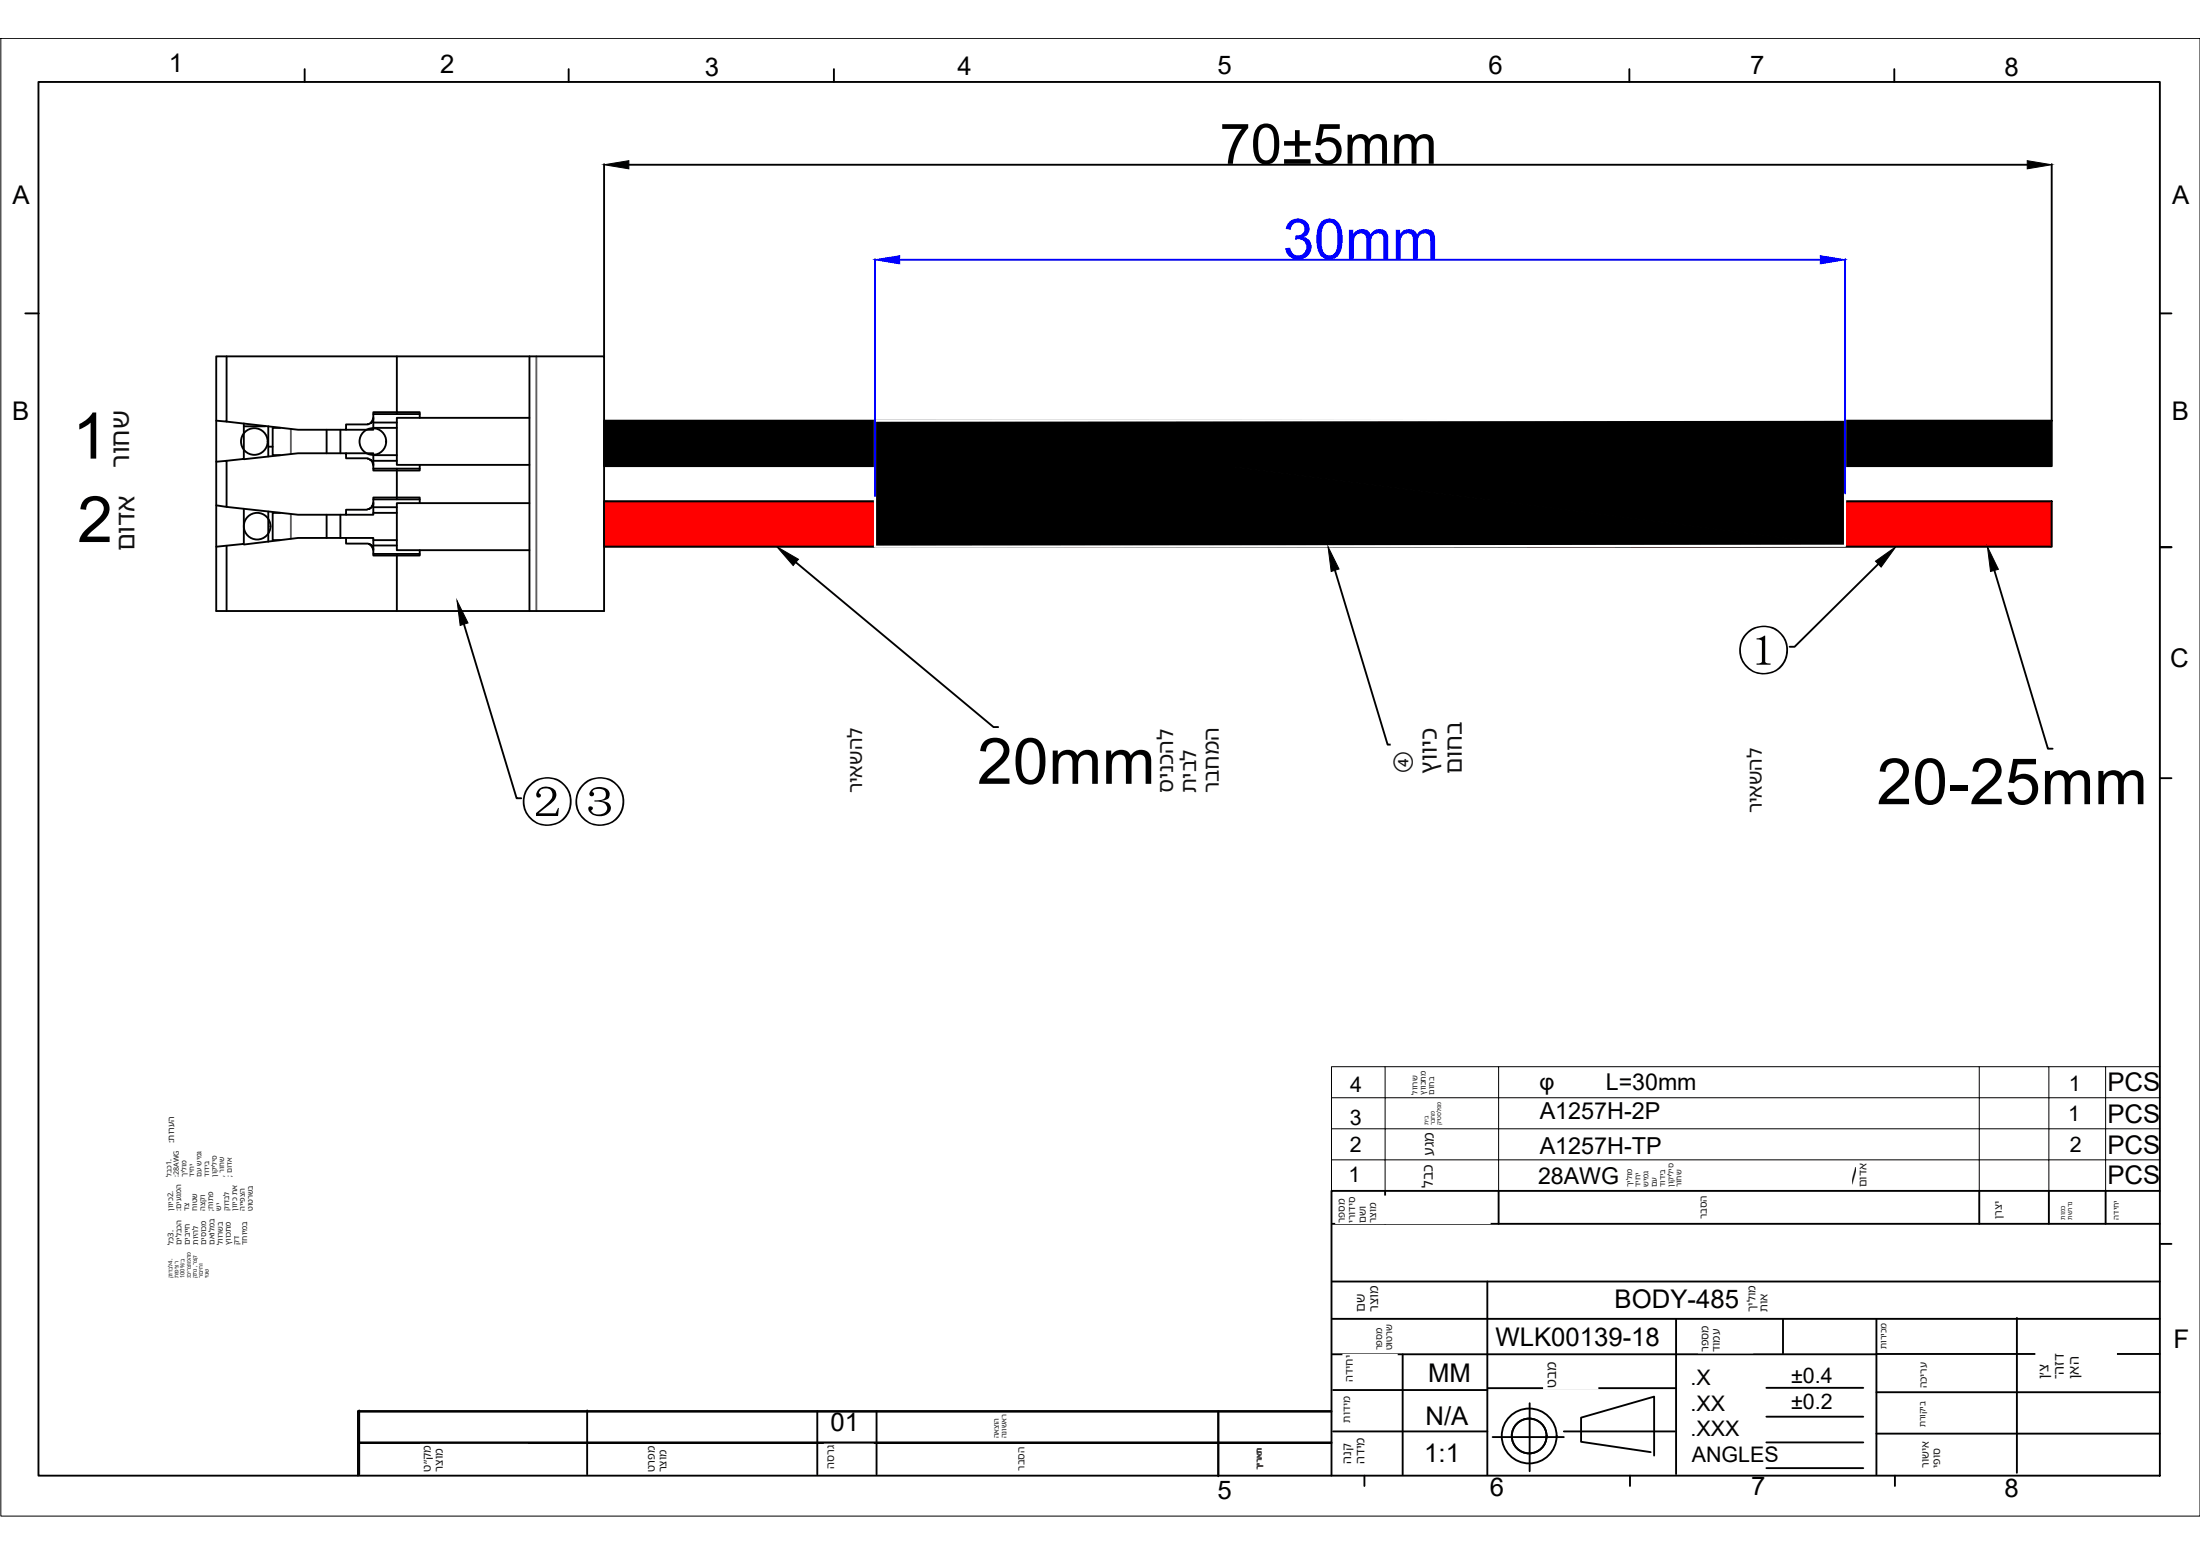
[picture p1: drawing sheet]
<svg xmlns="http://www.w3.org/2000/svg" width="297mm" height="210mm" viewBox="0 0 297 210" stroke-linecap="round" stroke-linejoin="round" font-family="sans-serif">
<!-- layer: 0 -->
<g fill="none" stroke="#000" stroke-width=".25">
<path d="M5.2 11.1h286.4v188.1h-286.4zM41.1 9.3v1.8M76.8 9.3v1.8M112.6 9.3v1.8M220 9.3v1.8M255.8 9.3v1.8M81.6 22.2v25.9M84.9 22.2h188.8M277 22.2v34.5M3.4 42.3h1.8M29.2 48.1h52.4v34.4h-52.4zM30.6 48.1v8.8l-1.4-.1"/>
<path d="M32.9 57.2v4.7l-2.3 .3M32.9 57.5h2.9M36.2 57.5v4.1M37.8 57.8h-1v3.6h1M44.1 58v3.2M46 58v3.2M50.4 56.4v1.6h-3.7M50.4 55.9h6.3M50.4 57h3.2M50.4 57.8h3.2M53.6 48.1v7.5h3.1v.8M53.6 55.9v-.3h-3.2v.9a.87 .87 0 0 1-.9 .8h-2.8v.7h-6.5l-9.6-1.1"/>
<path d="M71.5 56.4h-17.9v6.4h17.9M71.5 48.1v34.4M81.6 56.8h195.4v6.1h-195.4zM291.6 42.3h1.6M29.2 62.3l1.4-.1v6.2l-1.4-.2M30.6 73.7v8.8M32.9 73.5l7.3-.9h6.5v.8h3a.89 .89 0 0 1 .7 .9v.7h3.2v-.2M32.9 68.7v4.7l-3.7 .4M32.9 62l7.3-.8h6.5v.7h3a.8 .8 0 0 1 .7 .9M36.2 60.3h.6M36.2 69.1v4M37.8 69.2h-1v3.7h1"/>
<path d="M44.1 69.5v3.1M46 69.5v3.1M46.7 61.2h3.7v2.3h6.3v-.7M46.7 72.6h3.7v1.7M50.4 67.8v1.7h-3.7M50.4 63.3h6.3M50.4 61.4h3.2M50.4 62.2h3.2M50.4 74.8h6.3M50.4 67.4h6.3M50.4 68.5h3.2M50.4 72.9h3.2"/>
<path d="M50.4 69.2h3.2M50.4 73.6h3.2M53.6 63.3v4.1M56.7 67.9v-.7h-6.3v.9l-.1 .1a.96 .96 0 0 1-.8 .6h-2.8v.7h-6.5l-9.6-1.1M56.7 74.3v.7h-3.1v7.5M71.5 67.9h-17.9v6.4h17.9M81.6 67.7h195.4v6.1h-195.4zM107.5 75.9l26.6 22.2h.7M180.2 77l7.2 23.5h.6M253.6 76.1l-11.3 11.2h-.7M269.3 77l7.2 24.1h.6M291.6 73.8h1.6"/>
<path d="M291.6 73.9h1.6M62.6 84.3l7.2 23.5h.6M291.6 105h1.6M179.9 178h111.7M179.9 173h111.7M179.9 165.2h111.7M187 160.8v4.4M200.8 173v26.1M202.3 160.8v4.4M226.3 178v21M240.7 178v4.7M253.4 178v21.1"/>
<path d="M267.2 160.8v4.4M272.3 177.9v20.9M276.6 160.8v4.4M284.3 160.8v4.4M291.6 160.8h-111.8v38.4M291.6 167.9h1.6M48.3 190.5h131.5M48.5 194.7h131.3M48.5 194.8h131.3M48.5 190.4v8.6M79.3 190.4v8.6M110.3 190.5v8.5"/>
<path d="M118.3 190.5v8.5M164.5 190.5v8.8M179.8 190.6h-131.5v8.6M179.9 182.8h73.5M180 187.6h20.8M180 193.2h20.8M184.2 199.2v1.4M189.4 182.8v16.3M200.9 187.4h25.4M201.5 194h9.6M206.5 189.4v9.2M211.1 193.2h15"/>
<path d="M220.1 199.2v1.4M222.9 196l-9.4-1.4v-3.2l9.8-2.9v8M238.5 187.3h13.1M238.5 191.2h13.1M238.5 194.7h13.1M238.5 198.2h13.1M253.4 182.8h38.2M253.4 187.9h38.2M253.4 193.5h38.2M255.8 199.2v1.4M285.3 182.8h.1"/>
<circle cx="34.3" cy="59.6" r="1.8"/>
<circle cx="50.3" cy="59.6" r="1.8"/>
<circle cx="34.7" cy="71" r="1.8"/>
<circle cx="206.5" cy="193.8" r="3.7"/>
<circle cx="206.5" cy="193.8" r="2.35"/>
</g>
<!-- layer: DIM -->
<path d="M.1 5.2h296.9v199.5h-296.9z" fill="none" stroke="#000" stroke-width=".14"/>
<!-- layer: 0 -->
<path d="M179.8 148.2v-4.2h7.2v4.2h-7.2v4.2M187 144h15.3v4.2h-15.3v4.2h-7.2v4.2M202.3 144h64.9v4.2h-64.9v4.2h-15.3v4.2h15.3v4.2M267.2 144h9.4v4.2h-9.4v4.2h-64.9v4.2h64.9v4.2M276.6 144h7.7v4.2h-7.7v4.2h-9.4v4.2h9.4v4.2M284.3 144h7.3M291.6 148.2h-7.3v4.2h-7.7v4.2h7.7v4.2M291.6 152.4h-7.3v4.2h7.3M179.8 160.8v-4.2h7.2v4.2" fill="none" stroke="#000" stroke-width=".14"/>
<g fill="#000" stroke="#000" stroke-width=".14">
<path d="M81.6 22.2l3.3-.5v1.1zM273.7 21.7l3.3 .5-3.3 .6zM118.1 56.8h131v16.9zM118.1 56.8l131-.1v.1zM104.9 73.8l2.9 1.7-.7 .8zM179.3 73.8l1.5 3-1.1 .3zM253.2 75.7l2.8-1.9-2 2.8zM268.3 73.8l1.5 3-1 .3zM61.7 81.1l1.5 3-1.1 .3z"/>
<path d="M118.1 56.8v16.9h131zM118.1 73.7h131l-131 .1z"/>
<path d="M81.6 56.8l195.4 6.1v-6.1zM81.6 56.8l195.4 6.1h-195.4z"/>
</g>
<path d="M81.6 67.7l195.4 6.1v-6.1zM81.6 67.7l195.4 6.1h-195.4z" fill="#f00" stroke="#f00" stroke-width=".14"/>
<path d="M118.1 56.8l131-.1v17l-131 .1z" fill="none" stroke="#fff" stroke-width=".3"/>
<path d="M118.1 35v31.9M121.5 35.1h124.3M249.1 35v31.6" fill="none" stroke="#00f" stroke-width=".25"/>
<g fill="#00f" stroke="#00f" stroke-width=".14">
<path d="M118.1 35.1l3.4-.6v1.1z"/>
<path d="M245.8 34.5l3.3 .6-3.3 .5z"/>
</g>
<path d="M39.3 57.9v3.3M72.4 48.1v34.4M39.3 69.4v3.3" fill="none" stroke="#5f5f5f" stroke-width=".25"/>
<g fill="#fff" stroke="#fff" stroke-width=".35">
<path d="M180.5 161.6h20.6v3.5h-20.6z"/>
<path d="M278.1 162.2h5v2.5h-5z"/>
<path d="M285.2 162.1h5.1v2.5h-5.1z"/>
<path d="M182.8 173.5h14.2v3.5h-14.2z"/>
<path d="M185.6 178.7h7.1v3.6h-7.1z"/>
<path d="M181.4 182.9h7.1v3.6h-7.1z"/>
<path d="M181.1 188.5h7.1v3.5h-7.1z"/>
<path d="M181 194h7.2v3.6h-7.2z"/>
<path d="M208.5 183.8h7.1v3.6h-7.1z"/>
<path d="M229.4 179h7.1v3.5h-7.1z"/>
<path d="M253.7 178.6h12.5v3.5h-12.5z"/>
<path d="M259 189.1h7.1v3.6h-7.1z"/>
<path d="M259.2 194.6h7.1v3.5h-7.1z"/>
<path d="M259 183.9h7.1v3.5h-7.1z"/>
<path d="M269.1 162.1h6.2v2.5h-6.2z"/>
<path d="M169.4 195.5h6v2.9h-6z"/>
<path d="M275 182.6h10.7v3.6h-10.7z"/>
<path d="M56.9 195.1h14.2v3.5h-14.2z"/>
<path d="M111.4 195h6.4v3.2h-6.4z"/>
<path d="M137.2 195.3h6.4v3.2h-6.4z"/>
<path d="M169.4 195.4h6v2.9h-6z"/>
<path d="M134 190.9h12.8v3.2h-12.8z"/>
<path d="M87.2 195.2h14.2v3.6h-14.2z"/>
<path d="M229.3 161.3h6.4v3.2h-6.4z"/>
<path d="M191.8 157.1h6.4v3.2h-6.4z"/>
<path d="M192 152.8h6.4v3.2h-6.4z"/>
<path d="M192.2 148.7h6.4v3.2h-6.4z"/>
<path d="M190.5 144.5h9.6v3.2h-9.6z"/>
<path d="M235.8 173.5h10.7v3.6h-10.7z"/>
<path d="M219.5 157h30.4v3.2h-30.4z"/>
<path d="M250.8 157h3.2v3.2h-3.2z"/>
<path d="M22.5 150.7h10.7v3.6h-10.7z"/>
<path d="M22.3 155.3h65.8v3.5h-65.8z"/>
<path d="M22.5 159.9h42.7v3.5h-42.7z"/>
<path d="M22.5 164.5h53.4v3.5h-53.4z"/>
<path d="M22.6 169h74.7v3.6h-74.7z"/>
<path d="M14.5 54.3h8.9v8.9h-8.9z"/>
<path d="M15.3 65.6h8.8v8.8h-8.8z"/>
<path d="M187.9 97.4h24.9v7.1h-24.9z"/>
<path d="M235.7 100.9h17.7v8.9h-17.7z"/>
<path d="M114.2 98.2h17.7v8.9h-17.7z"/>
<path d="M156 98.2h17.7v8.9h-17.7z"/>
</g>
<g font-size="8.7">
<text x="9.8" y="61.9">1</text>
<text x="10.4" y="73.2">2</text>
<text x="131.9" y="105.8">20mm</text>
<text x="253.4" y="108.6">20-25mm</text>
</g>
<text font-size="7.6" x="164.7" y="22.1">70±5mm</text>
<text font-size="7.6" fill="#00f" x="173.2" y="34.9">30mm</text>
<g font-size="7.1">
<text x="234.6" y="90.3">①</text>
<text x="70.3" y="110.8">②③</text>
</g>
<g font-size="3.5">
<text x="22.8" y="9.7">1</text>
<text x="59.4" y="9.8">2</text>
<text x="95.2" y="10.3">3</text>
<text x="129.3" y="10.1">4</text>
<text x="164.4" y="10">5</text>
<text x="201" y="10">6</text>
<text x="236.3" y="10">7</text>
<text x="270.6" y="10.2">8</text>
<text x="1.7" y="27.6">A</text>
<text x="293.3" y="27.6">A</text>
<text x="1.6" y="56.7">B</text>
<text x="293.2" y="56.7">B</text>
<text x="293" y="90.1">C</text>
<text x="284.6" y="147.3">PCS</text>
<text x="284.6" y="151.7">PCS</text>
<text x="284.6" y="155.8">PCS</text>
<text x="284.6" y="159.8">PCS</text>
<text x="218" y="176.6">BODY-485</text>
<text x="201.9" y="181.6">WLK00139-18</text>
<text x="293.4" y="182">F</text>
<text x="192.8" y="186.6">MM</text>
<text x="112.1" y="193.2">01</text>
<text x="192.3" y="197.3">1:1</text>
<text x="192.5" y="192.3">N/A</text>
<text x="164.4" y="202.4">5</text>
<text x="201.2" y="202">6</text>
<text x="236.5" y="201.8">7</text>
<text x="270.6" y="202.1">8</text>
</g>
<g font-size="3.5" fill="#111">
<text x="17.5" y="63.2" transform="rotate(-90 17.5 63.2)">רוחש</text>
<text x="18.2" y="74.4" transform="rotate(-90 18.2 74.4)">םודא</text>
</g>
<g font-size="3.2" fill="#111">
<text x="190.6" y="104.5" transform="rotate(-90 190.6 104.5)">4</text>
<text x="194" y="104.5" transform="rotate(-90 194 104.5)">ץוויכ</text>
<text x="197.4" y="104.5" transform="rotate(-90 197.4 104.5)">םוחב</text>
</g>
<g font-size="3.2">
<text x="207.9" y="151.1">A1257H-2P</text>
<text x="207.9" y="155.7">A1257H-TP</text>
</g>
<g font-size="3.1">
<text x="207.8" y="147.2">φ</text>
<text x="216.8" y="147.2">L=30mm</text>
<text x="207.7" y="159.8">28AWG</text>
<text x="249.9" y="159.8">/</text>
</g>
<g font-size="2.9" fill="#111">
<text x="158.4" y="107.1" transform="rotate(-90 158.4 107.1)">סינכהל</text>
<text x="161.5" y="107.1" transform="rotate(-90 161.5 107.1)">תיבל</text>
<text x="164.6" y="107.1" transform="rotate(-90 164.6 107.1)">רבחמה</text>
</g>
<g font-size="2.9">
<text x="182.3" y="147.5">4</text>
<text x="279.3" y="147.2">1</text>
<text x="182.2" y="151.9">3</text>
<text x="182.3" y="155.5">2</text>
<text x="279.3" y="151.3">1</text>
<text x="279.5" y="155.5">2</text>
<text x="182.1" y="159.6">1</text>
<text x="228.2" y="187">.X</text>
<text x="228.2" y="190.4">.XX</text>
<text x="241.8" y="186.7">±0.4</text>
<text x="241.8" y="190.2">±0.2</text>
<text x="228.2" y="193.9">.XXX</text>
<text x="228.4" y="197.4">ANGLES</text>
</g>
<g font-size="2.7" fill="#111">
<text x="116.4" y="107.1" transform="rotate(-90 116.4 107.1)">ריאשהל</text>
<text x="237.9" y="109.8" transform="rotate(-90 237.9 109.8)">ריאשהל</text>
</g>
<g font-size="2" fill="#111">
<text x="193.6" y="156" transform="rotate(-90 193.6 156)">עגמ</text>
<text x="193.4" y="160.3" transform="rotate(-90 193.4 160.3)">לבכ</text>
<text x="276.6" y="186.2" transform="rotate(-90 276.6 186.2)">ן׳צ</text>
<text x="278.6" y="186.2" transform="rotate(-90 278.6 186.2)">־הזד</text>
<text x="280.7" y="186.2" transform="rotate(-90 280.7 186.2)">ןאה</text>
</g>
<text font-size="1.9" fill="#111" x="210.1" y="187.4" transform="rotate(-90 210.1 187.4)">טבמ</text>
<g font-size="1.7" fill="#111">
<text x="184.3" y="177" transform="rotate(-90 184.3 177)">םש</text>
<text x="186.1" y="177" transform="rotate(-90 186.1 177)">רצומ</text>
<text x="182.4" y="197.6" transform="rotate(-90 182.4 197.6)">הנק</text>
<text x="184.2" y="197.6" transform="rotate(-90 184.2 197.6)">הדימ</text>
</g>
<g font-size="1.6" fill="#111">
<text x="58.2" y="198.6" transform="rotate(-90 58.2 198.6)">ט״קמ</text>
<text x="59.8" y="198.6" transform="rotate(-90 59.8 198.6)">רצומ</text>
</g>
<g font-size="1.5" fill="#111">
<text x="252" y="160.2" transform="rotate(-90 252 160.2)">םודא</text>
<text x="270.3" y="164.6" transform="rotate(-90 270.3 164.6)">ןרצי</text>
<text x="237" y="177.1" transform="rotate(-90 237 177.1)">ךילומ</text>
<text x="238.7" y="177.1" transform="rotate(-90 238.7 177.1)">תוא</text>
<text x="230.7" y="182.5" transform="rotate(-90 230.7 182.5)">רפסמ</text>
<text x="232.2" y="182.5" transform="rotate(-90 232.2 182.5)">דומע</text>
<text x="182.7" y="186.5" transform="rotate(-90 182.7 186.5)">הדיחי</text>
<text x="88.4" y="198.8" transform="rotate(-90 88.4 198.8)">טרפמ</text>
<text x="90" y="198.8" transform="rotate(-90 90 198.8)">רצומ</text>
<text x="112.6" y="198.2" transform="rotate(-90 112.6 198.2)">הסרג</text>
<text x="260.4" y="198.1" transform="rotate(-90 260.4 198.1)">רושיא</text>
<text x="262" y="198.1" transform="rotate(-90 262 198.1)">יפוס</text>
</g>
<g font-size="1.4" fill="#111">
<text x="181.6" y="165.1" transform="rotate(-90 181.6 165.1)">רפסמ</text>
<text x="183" y="165.1" transform="rotate(-90 183 165.1)">ירודיס</text>
<text x="184.4" y="165.1" transform="rotate(-90 184.4 165.1)">םשו</text>
<text x="185.8" y="165.1" transform="rotate(-90 185.8 165.1)">רצומ</text>
<text x="230.4" y="164.5" transform="rotate(-90 230.4 164.5)">רבסה</text>
<text x="260.2" y="187.4" transform="rotate(-90 260.2 187.4)">הכירע</text>
<text x="182.3" y="192" transform="rotate(-90 182.3 192)">תודימ</text>
<text x="138.3" y="198.5" transform="rotate(-90 138.3 198.5)">רבסה</text>
</g>
<g font-size="1.3" fill="#111">
<text x="186.6" y="182.3" transform="rotate(-90 186.6 182.3)">רפסמ</text>
<text x="188" y="182.3" transform="rotate(-90 188 182.3)">טוטרש</text>
</g>
<g font-size="1.2" fill="#111">
<text x="23.5" y="154.3" transform="rotate(-90 23.5 154.3)">:</text>
<text x="23.5" y="154" transform="rotate(-90 23.5 154)">תורעה</text>
<text x="254.7" y="182.1" transform="rotate(-90 254.7 182.1)">תוריכמ</text>
<text x="260" y="192.7" transform="rotate(-90 260 192.7)">תרוקיב</text>
</g>
<g font-size="1.1" fill="#111">
<text x="191.4" y="147.7" transform="rotate(-90 191.4 147.7)">לוורש</text>
<text x="192.5" y="147.7" transform="rotate(-90 192.5 147.7)">ץווכתמ</text>
<text x="193.6" y="147.7" transform="rotate(-90 193.6 147.7)">םוחב</text>
<text x="220.4" y="160.2" transform="rotate(-90 220.4 160.2)">ךילומ</text>
<text x="221.5" y="160.2" transform="rotate(-90 221.5 160.2)">דיחי</text>
<text x="222.6" y="160.2" transform="rotate(-90 222.6 160.2)">שימג</text>
<text x="223.7" y="160.2" transform="rotate(-90 223.7 160.2)">םע</text>
<text x="224.8" y="160.2" transform="rotate(-90 224.8 160.2)">דודיב</text>
<text x="225.9" y="160.2" transform="rotate(-90 225.9 160.2)">ןוקיליס</text>
<text x="227.1" y="160.2" transform="rotate(-90 227.1 160.2)">רוחש</text>
<text x="286.1" y="164.6" transform="rotate(-90 286.1 164.6)">הדיחי</text>
<text x="23.4" y="168" transform="rotate(-90 23.4 168)">לכ3.</text>
<text x="24.5" y="168" transform="rotate(-90 24.5 168)">םילבכה</text>
<text x="25.6" y="168" transform="rotate(-90 25.6 168)">םיבייח</text>
<text x="26.7" y="168" transform="rotate(-90 26.7 168)">תויהל</text>
<text x="27.8" y="168" transform="rotate(-90 27.8 168)">םיסוכמ</text>
<text x="29" y="168" transform="rotate(-90 29 168)">םאולמב</text>
<text x="30.1" y="168" transform="rotate(-90 30.1 168)">לוורשב</text>
<text x="31.2" y="168" transform="rotate(-90 31.2 168)">ץווכתמ</text>
<text x="32.3" y="168" transform="rotate(-90 32.3 168)">קד</text>
<text x="33.4" y="168" transform="rotate(-90 33.4 168)">דחוימב</text>
<text x="170.4" y="198.4" transform="rotate(-90 170.4 198.4)">ךיראת</text>
</g>
<g font-size="1" fill="#111">
<text x="23.1" y="158.8" transform="rotate(-90 23.1 158.8)">לבכ1.</text>
<text x="24.2" y="158.8" transform="rotate(-90 24.2 158.8)">:28AWG</text>
<text x="25.2" y="158.8" transform="rotate(-90 25.2 158.8)">ךילומ</text>
<text x="26.2" y="158.8" transform="rotate(-90 26.2 158.8)">דיחי</text>
<text x="27.2" y="158.8" transform="rotate(-90 27.2 158.8)">םע שימג</text>
<text x="28.2" y="158.8" transform="rotate(-90 28.2 158.8)">דודיב</text>
<text x="29.3" y="158.8" transform="rotate(-90 29.3 158.8)">ןוקיליס</text>
<text x="30.3" y="158.8" transform="rotate(-90 30.3 158.8)">,</text>
<text x="30.3" y="158.3" transform="rotate(-90 30.3 158.3)">רוחש</text>
<text x="31.3" y="158.8" transform="rotate(-90 31.3 158.8)">;</text>
<text x="31.3" y="158.3" transform="rotate(-90 31.3 158.3)">םודא</text>
<text x="23.4" y="163.4" transform="rotate(-90 23.4 163.4)">ןוויכ2.</text>
<text x="24.5" y="163.4" transform="rotate(-90 24.5 163.4)">:</text>
<text x="24.5" y="163.1" transform="rotate(-90 24.5 163.1)">םיעגמה</text>
<text x="25.5" y="163.4" transform="rotate(-90 25.5 163.4)">דצ</text>
<text x="26.6" y="163.4" transform="rotate(-90 26.6 163.4)">חוטש</text>
<text x="27.7" y="163.4" transform="rotate(-90 27.7 163.4)">הצקו</text>
<text x="28.8" y="163.4" transform="rotate(-90 28.8 163.4)">;</text>
<text x="28.8" y="163.1" transform="rotate(-90 28.8 163.1)">חותפ</text>
<text x="29.8" y="163.4" transform="rotate(-90 29.8 163.4)">שי</text>
<text x="30.9" y="163.4" transform="rotate(-90 30.9 163.4)">קודבל</text>
<text x="32" y="163.4" transform="rotate(-90 32 163.4)">ןוויכ תא</text>
<text x="33.1" y="163.4" transform="rotate(-90 33.1 163.4)">הייפצה</text>
<text x="34.2" y="163.4" transform="rotate(-90 34.2 163.4)">טוטרשב</text>
<text x="134.8" y="194.1" transform="rotate(-90 134.8 194.1)">האצוה</text>
<text x="135.9" y="194.1" transform="rotate(-90 135.9 194.1)">הנושאר</text>
</g>
<g font-size=".9" fill="#111">
<text x="278.8" y="164.7" transform="rotate(-90 278.8 164.7)">תומכ</text>
<text x="279.8" y="164.7" transform="rotate(-90 279.8 164.7)">תשרדנ</text>
</g>
<g font-size=".8" fill="#111">
<text x="192.9" y="151.9" transform="rotate(-90 192.9 151.9)">תיב</text>
<text x="193.7" y="151.9" transform="rotate(-90 193.7 151.9)">רבחמ</text>
<text x="194.6" y="151.9" transform="rotate(-90 194.6 151.9)">קיטסלפמ</text>
<text x="23.3" y="172.6" transform="rotate(-90 23.3 172.6)">קודבל4.</text>
<text x="24.1" y="172.6" transform="rotate(-90 24.1 172.6)">תופיצר</text>
<text x="24.9" y="172.6" transform="rotate(-90 24.9 172.6)">100%־ב</text>
<text x="25.7" y="172.6" transform="rotate(-90 25.7 172.6)">:</text>
<text x="25.7" y="172.3" transform="rotate(-90 25.7 172.3)">םירצומהמ</text>
<text x="26.6" y="172.6" transform="rotate(-90 26.6 172.6)">קתנ ,רצק</text>
<text x="27.4" y="172.6" transform="rotate(-90 27.4 172.6)">רוביחו</text>
<text x="28.2" y="172.6" transform="rotate(-90 28.2 172.6)">יוגש</text>
</g>
</svg>
